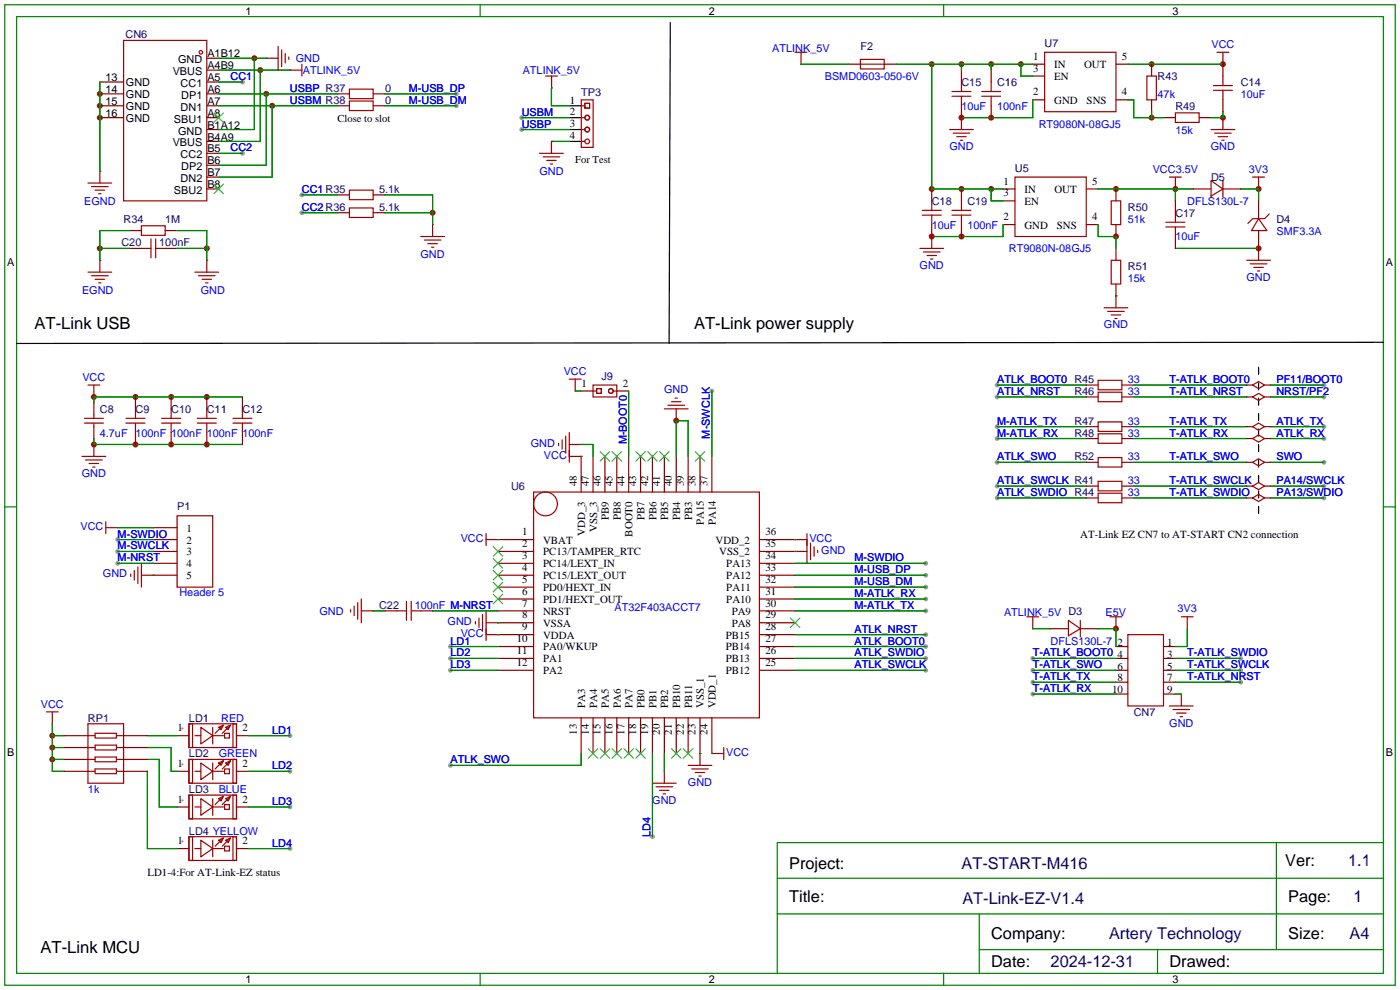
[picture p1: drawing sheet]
<svg xmlns="http://www.w3.org/2000/svg" width="299mm" height="212mm" viewBox="0 0 299 212" stroke-linecap="round" stroke-linejoin="round" font-family="sans-serif">
<g fill="#999">
<circle cx="62" cy="157.2" r=".51"/>
<circle cx="62" cy="164.8" r=".51"/>
<circle cx="62" cy="172.5" r=".51"/>
<circle cx="197.9" cy="125.5" r=".51"/>
<circle cx="197.9" cy="122.9" r=".51"/>
<circle cx="197.9" cy="120.4" r=".51"/>
<circle cx="197.9" cy="135.6" r=".51"/>
<circle cx="197.9" cy="140.7" r=".51"/>
<circle cx="197.9" cy="128" r=".51"/>
<circle cx="197.9" cy="130.6" r=".51"/>
<circle cx="197.9" cy="138.2" r=".51"/>
<circle cx="197.9" cy="143.3" r=".51"/>
<circle cx="62" cy="181.4" r=".51"/>
<circle cx="213.1" cy="103.9" r=".51"/>
<circle cx="213.1" cy="106.4" r=".51"/>
<circle cx="96.3" cy="143.3" r=".51"/>
<circle cx="96.3" cy="140.7" r=".51"/>
<circle cx="96.3" cy="138.2" r=".51"/>
<circle cx="152.1" cy="83.6" r=".51"/>
<circle cx="25.1" cy="115.3" r=".51"/>
<circle cx="25.1" cy="117.9" r=".51"/>
<circle cx="25.1" cy="120.4" r=".51"/>
<circle cx="265.2" cy="140.7" r=".51"/>
<circle cx="265.2" cy="145.8" r=".51"/>
<circle cx="220.7" cy="140.7" r=".51"/>
<circle cx="265.2" cy="143.3" r=".51"/>
<circle cx="220.7" cy="148.3" r=".51"/>
<circle cx="220.7" cy="145.8" r=".51"/>
<circle cx="220.7" cy="143.3" r=".51"/>
<circle cx="96.3" cy="163.6" r=".51"/>
<circle cx="139.4" cy="178.8" r=".51"/>
<circle cx="213.1" cy="82.3" r=".51"/>
<circle cx="213.1" cy="84.8" r=".51"/>
<circle cx="213.1" cy="91.2" r=".51"/>
<circle cx="213.1" cy="93.7" r=".51"/>
<circle cx="213.1" cy="98.8" r=".51"/>
<circle cx="111.5" cy="27.7" r=".51"/>
<circle cx="111.5" cy="25.1" r=".51"/>
<circle cx="97.5" cy="20.1" r=".51"/>
<circle cx="97.5" cy="22.6" r=".51"/>
<circle cx="51.8" cy="17.5" r=".51"/>
<circle cx="51.8" cy="32.8" r=".51"/>
<circle cx="64.5" cy="45.5" r=".51"/>
<circle cx="64.5" cy="41.7" r=".51"/>
<circle cx="283" cy="82.3" r=".51"/>
<circle cx="283" cy="91.2" r=".51"/>
<circle cx="283" cy="93.7" r=".51"/>
<circle cx="283" cy="106.4" r=".51"/>
<circle cx="283" cy="103.9" r=".51"/>
<circle cx="283" cy="84.8" r=".51"/>
<circle cx="283" cy="98.8" r=".51"/>
</g>
<g fill="none" stroke="#a10000" stroke-width=".25">
<path d="M119.4 94.7v.5M120.1 94v2M120.9 93.2v3.6M121.7 97.5h2.5M121.7 92.5v6.3M121.7 95h2.5M169.9 115.3h2.6M169.9 117.9h2.6M172.5 114v6.4M173.2 116.1v3.5M174 116.8v2.1M174.8 117.6v.5"/>
<path d="M27.9 122.7v.5M28.7 121.9v2.1M29.5 121.2v3.5M30.2 122.9h2.6M30.2 120.4v5.1M74.9 130.3v.5M75.7 129.5v2.1M76.5 128.8v3.5M77.2 130.6h2.6M77.2 128v5.1M101.6 132.8v.6M102.4 132.1v2"/>
<path d="M103.1 131.3v3.6M103.9 135.6h2.5M103.9 130.6v6.3M103.9 133.1h2.5M9.9 152.1h2.5M11.2 152.1v2.6M40.4 154.7h10.1v5.1h-10.1zM40.4 154.7h.7v5.1h-.7zM41.7 157.2h1.2M42.9 155.4l2.6 1.8-2.6 1.8zM45.5 155.4v3.6M45.5 157.2h2.3"/>
<path d="M46.7 155.4l1.1-.5-.6 1.1zM47.5 155.2l-1.5 1.5M48 156.7h1v1h-1zM48.3 155.4l1-.5-.5 1.1zM49 155.2l-1.5 1.5M49.8 154.7h.7v5.1h-.7zM154.7 159.8v2.5M40.4 162.3h10.1v5.1h-10.1zM40.4 162.3h.7v5.1h-.7zM41.7 164.8h1.2M42.9 163.1l2.6 1.7-2.6 1.8zM45.5 163.1v3.5"/>
<path d="M45.5 164.8h2.3M46.7 163.1l1.1-.5-.6 1zM47.5 162.8l-1.5 1.5M48 164.3h1v1.1h-1zM48.3 163.1l1-.5-.5 1zM49 162.8l-1.5 1.5M49.8 162.3h.7v5.1h-.7zM147.1 163.6h5M147.8 164.3h3.6M148.6 165.1h2M149.4 165.9h.5M149.6 161v2.6"/>
<path d="M152.1 161h2.6"/>
</g>
<g fill="none" stroke="#870000" stroke-width=".25">
<path d="M124.2 95h.1M124.2 97.5h.1M169.9 115.3h.1M169.9 117.9h.1M32.8 122.9h.1M79.8 130.6h.1M106.4 133.1h.1M106.4 135.6h.1M11.2 154.7h.1M37.8 157.2h2.6M50.5 157.2h2.6M37.8 164.8h2.6"/>
<path d="M50.5 164.8h2.6M149.6 161h.1M152.1 161h.1"/>
</g>
<g fill="#c00">
<circle cx="11.2" cy="162.3" r=".63"/>
<circle cx="11.2" cy="159.8" r=".63"/>
<circle cx="11.2" cy="157.2" r=".63"/>
<circle cx="211.8" cy="25.1" r=".63"/>
<circle cx="205.5" cy="25.1" r=".63"/>
<circle cx="261.4" cy="25.1" r=".63"/>
<circle cx="246.1" cy="13.7" r=".63"/>
<circle cx="261.4" cy="13.7" r=".63"/>
<circle cx="205.5" cy="50.5" r=".63"/>
<circle cx="199.1" cy="50.5" r=".63"/>
<circle cx="269" cy="53.1" r=".63"/>
<circle cx="251.2" cy="40.4" r=".63"/>
<circle cx="238.5" cy="40.4" r=".63"/>
<circle cx="144.5" cy="89.9" r=".63"/>
<circle cx="269" cy="40.4" r=".63"/>
<circle cx="29" cy="84.8" r=".63"/>
<circle cx="20.1" cy="84.8" r=".63"/>
<circle cx="36.6" cy="84.8" r=".63"/>
<circle cx="44.2" cy="84.8" r=".63"/>
<circle cx="20.1" cy="95" r=".63"/>
<circle cx="29" cy="95" r=".63"/>
<circle cx="36.6" cy="95" r=".63"/>
<circle cx="44.2" cy="95" r=".63"/>
<circle cx="56.9" cy="20.1" r=".63"/>
<circle cx="58.2" cy="22.6" r=".63"/>
<circle cx="55.6" cy="15" r=".63"/>
<circle cx="21.3" cy="20.1" r=".63"/>
<circle cx="21.3" cy="22.6" r=".63"/>
<circle cx="21.3" cy="25.1" r=".63"/>
<circle cx="54.4" cy="12.4" r=".63"/>
<circle cx="92.5" cy="45.5" r=".63"/>
<circle cx="21.3" cy="53.1" r=".63"/>
<circle cx="44.2" cy="53.1" r=".63"/>
<circle cx="211.8" cy="40.4" r=".63"/>
<circle cx="205.5" cy="40.4" r=".63"/>
<circle cx="218.2" cy="13.7" r=".63"/>
<circle cx="205.5" cy="13.7" r=".63"/>
<circle cx="199.1" cy="40.4" r=".63"/>
<circle cx="199.1" cy="13.7" r=".63"/>
<circle cx="211.8" cy="13.7" r=".63"/>
<circle cx="246.1" cy="25.1" r=".63"/>
<circle cx="238.5" cy="50.5" r=".63"/>
<circle cx="238.5" cy="134.4" r=".63"/>
</g>
<g fill="none" stroke="#a10000" stroke-width=".25">
<path d="M26.4 8.6h17.8v34.3h-17.8zM56.9 12.4h2.5M59.4 9.9v5.1M60.2 10.7v3.5M61 11.4v2.1M61.7 12.2v.5M62 15h2.5M64.5 13.7v2.6M74.7 19.1h5.1v2h-5.1zM116.6 16.3h2.6M117.9 16.3v2.5M169.9 11.2h2.6"/>
<path d="M171.2 11.2v2.5M183.9 12.7h5.1v2h-5.1zM183.9 13.7h5.1M203.5 19.6h4M205.5 17.5v2.1M209.8 19.6h4.1M211.8 17.5v2.1M223.3 11.2h15.2v12.7h-15.2zM245.1 16.3h2v5h-2zM259.3 19.3h4.1M259.3 18.3h4.1M260.1 11.2h2.5"/>
<path d="M261.4 11.2v2.5M261.4 16.3v2M261.4 19.3v2M18.8 39.1h5.1M19.6 39.9h3.5M21.3 36.6v2.5M74.7 21.6h5.1v2h-5.1zM115.3 32.8h5.1M116.1 33.5h3.5M116.8 34.3h2.1M117.6 35.1h.5M117.9 30.2v2.6"/>
<path d="M124.2 21.3h2.6v10.2h-2.6zM124.2 27.7h.8M124.2 22.6h.8M124.2 25.1h.8M124.2 30.2h.8M125 22.1h1v1h-1zM202.9 27.7h5.1M203.5 20.6h4M203.7 28.4h3.6M204.5 29.2h2M205.2 30h.5M205.5 20.6v2"/>
<path d="M205.5 25.1v2.6M209.8 20.6h4.1M211.8 20.6v2M216.9 37.8h15.3v12.7h-15.3zM249.9 37.8h2.6M251.2 24.1h5.1v2.1h-5.1zM251.2 37.8v2.6M258.8 38.6l2.6 1.8-2.6 1.5zM258.8 27.7h5.1M259.6 28.4h3.5M260.3 29.2h2.1M261.1 30h.5"/>
<path d="M261.4 25.1v2.6M261.4 38.6v3.6M267.7 37.8h2.6M269 37.8v2.6M18.8 58.2h5.1M19.6 58.9h3.5M20.3 40.6h2.1M20.3 59.7h2.1M21.1 41.4h.5M21.3 55.6v2.6M30.2 48.3h5.1v2h-5.1zM30.2 53.1h2.1"/>
<path d="M32.3 51.1v4M33.3 53.1h2M33.3 51.1v4M41.7 58.2h5M42.4 58.9h3.6M43.2 59.7h2M44.2 55.6v2.6M74.7 40.6h5.1v2.1h-5.1zM74.7 44.4h5.1v2.1h-5.1zM89.9 50.5h5.1M90.7 51.3h3.5M91.4 52.1h2.1"/>
<path d="M92.2 52.8h.5M92.5 48v2.5M196.6 53.1h5.1M197.1 46h4.1M197.1 45h4.1M197.4 53.8h3.5M198.1 54.6h2.1M198.9 55.4h.5M199.1 42.9v2.1M199.1 46v2M199.1 50.5v2.6M203.5 46h4"/>
<path d="M203.5 45h4M205.5 42.9v2.1M205.5 46v2M237.5 55.6h2v5.1h-2zM237.5 42.9h2v5.1h-2zM249.2 48.5h4M249.2 47.5h4M251.2 45.5v2M251.2 48.5v2M266.4 55.6h5.1M267.2 56.4h3.6M268 57.2h2"/>
<path d="M268.7 57.9h.5M269 46.7l1.8 2.6h-3.3zM269 53.1v2.5M271.3 45.7l-1 1h-2.6l-1 1.1M21.1 60.5h.5M43.9 60.5h.5M236 65.8h5M236.7 66.5h3.6M237.5 67.3h2M238.3 68.1h.5M238.5 63.2v2.6M17.5 97.5h5.1"/>
<path d="M18 90.4h4.1M18 89.4h4.1M18.3 98.3h3.5M18.8 82.3h2.5M19 99.1h2.1M19.8 99.8h.5M20.1 82.3v2.5M20.1 88.6v.8M20.1 90.4v.8M20.1 95v2.5M26.9 90.4h4.1M26.9 89.4h4.1"/>
<path d="M29 87.4v2M29 90.4v2.1M34.5 90.4h4.1M34.5 89.4h4.1M36.6 87.4v2M36.6 90.4v2.1M42.2 90.4h4M42.2 89.4h4M44.2 87.4v2M44.2 90.4v2.1M49.8 90.4h4M49.8 89.4h4"/>
<path d="M51.8 87.4v2M51.8 90.4v2.1M121.7 81h2.5M122.9 81v2.6M126.7 82.3h5.1v2.5h-5.1zM126.7 83.6h.8M127.5 83.1h1v1h-1zM131.1 83.6h.7M142 87.4h5.1M142.7 86.6h3.6M143.5 85.9h2M144.3 85.1h.5"/>
<path d="M144.5 87.4v2.5M234.7 81.3h5.1v2h-5.1zM234.7 83.8h5.1v2.1h-5.1zM234.7 90.2h5.1v2h-5.1zM234.7 92.7h5.1v2h-5.1zM234.7 97.8h5.1v2h-5.1zM267.7 82.3l1.3-.8 1.3 .8-1.3 .8zM267.7 91.2l1.3-.8 1.3 .8-1.3 .7zM267.7 93.7l1.3-.7 1.3 .7-1.3 .8zM267.7 84.8l1.3-.7 1.3 .7-1.3 .8zM267.7 98.8l1.3-.8 1.3 .8-1.3 .8zM22.6 112.8h2.5"/>
<path d="M22.6 111.5v2.5M37.8 110.2h7.7v15.3h-7.7zM103.9 115.3h2.5M103.9 114v2.6M114 105.2h48.3v48.2h-48.3zM234.7 102.9h5.1v2h-5.1zM234.7 105.4h5.1v2h-5.1zM267.7 106.4l1.3-.7 1.3 .7-1.3 .8zM267.7 103.9l1.3-.8 1.3 .8-1.3 .7zM84.8 130.6h2.1M86.9 128.5v4.1M87.9 130.6h2"/>
<path d="M87.9 128.5v4.1M219.5 131.8h2.5M220.7 131.8v2.6M228.3 132.6l2.6 1.8-2.6 1.5zM230.9 132.6v3.5M237.2 131.8h2.6M238.5 131.8v2.6M241 135.6h7.7v15.3h-7.7zM252.5 131.8h2.5M253.7 131.8v2.6M18.8 154.7h7.6v12.7h-7.6zM18.8 157.2h1.5"/>
<path d="M18.8 159.8h1.5M20.3 156.7h4.6v1h-4.6zM20.3 159.3h4.6v1h-4.6zM24.9 157.2h1.5M24.9 159.8h1.5M249.9 150.9h5.1M250.7 151.6h3.6M251.5 152.4h2M252.2 153.2h.5M252.5 148.3v2.6M18.8 164.8h1.5M18.8 162.3h1.5"/>
<path d="M20.3 161.8h4.6v1h-4.6zM20.3 164.3h4.6v1.1h-4.6zM24.9 164.8h1.5M24.9 162.3h1.5M40.4 178.8h10.1v5.1h-10.1zM40.4 178.8h.7v5.1h-.7zM40.4 169.9h10.1v5.1h-10.1zM40.4 169.9h.7v5.1h-.7zM41.7 172.5h1.2M42.9 179.6l2.6 1.8-2.6 1.7zM42.9 170.7l2.6 1.8-2.6 1.7zM45.5 170.7v3.5"/>
<path d="M45.5 179.6v3.5M45.5 172.5h2.3M46.7 179.6l1.1-.5-.6 1zM46.7 170.7l1.1-.5-.6 1zM47.5 179.3l-1.5 1.5M47.5 170.4l-1.5 1.6M48 172h1v1h-1zM48.3 179.6l1-.5-.5 1zM48.3 170.7l1-.5-.5 1zM49 179.3l-1.5 1.5M49 170.4l-1.5 1.6M49.8 178.8h.7v5.1h-.7z"/>
<path d="M49.8 169.9h.7v5.1h-.7zM139.4 167.4h5.1M140.2 168.1h3.6M141 168.9h2M141.7 169.7h.5M142 164.8v2.6M41.7 181.4h1.2M45.5 181.4h2.3M48 180.8h1v1.1h-1z"/>
<circle cx="42.9" cy="11.2" r=".38"/>
<circle cx="125.5" cy="25.1" r=".51"/>
<circle cx="125.5" cy="30.2" r=".51"/>
<circle cx="125.5" cy="27.7" r=".51"/>
<circle cx="130.6" cy="83.6" r=".51"/>
<circle cx="116.6" cy="107.7" r="2.54"/>
</g>
<g fill="none" stroke="#870000" stroke-width=".25">
<path d="M21.3 17.5h5.1M44.2 17.5h2.5M44.2 15h2.5M44.2 12.4h2.5M171.2 13.7h.1M181.4 13.7h2.5M189 13.7h2.5M205.5 15v2.5M211.8 15v2.5M220.7 13.7h2.6M220.7 16.3h2.6M238.5 13.7h2.5"/>
<path d="M246.1 13.7v2.6M261.4 13.7h.1M261.4 13.7v2.6M21.3 25.1h5.1M21.3 20.1h5.1M21.3 22.6h5.1M44.2 25.1h2.5M44.2 20.1h2.5M44.2 22.6h2.5M44.2 37.8h2.5M44.2 35.3h2.5M44.2 32.8h2.5"/>
<path d="M44.2 30.2h2.5M44.2 27.7h2.5M72.1 20.1h2.6M72.1 22.6h2.6M79.8 20.1h2.5M79.8 22.6h2.5M205.5 25.1h.1M205.5 22.6v2.5M211.8 22.6v2.5M220.7 21.3h2.6M238.5 21.3h2.5M246.1 21.3v2.6"/>
<path d="M248.7 25.1h2.5M256.3 25.1h2.5M261.4 25.1h.1M261.4 21.3v2.6M27.7 53.1h2.5M27.7 49.3h2.5M35.3 53.1h2.5M35.3 49.3h2.5M44.2 40.4h2.5M72.1 41.7h2.6M72.1 45.5h2.6M79.8 41.7h2.5"/>
<path d="M79.8 45.5h2.5M199.1 50.5h.1M199.1 40.4v2.5M199.1 48v2.5M205.5 40.4v2.5M205.5 48v2.5M214.4 40.4h2.5M214.4 48h2.5M214.4 42.9h2.5M232.2 40.4h2.5M232.2 48h2.5M238.5 40.4v2.5"/>
<path d="M238.5 48v2.5M238.5 53.1v2.5M251.2 40.4h.1M251.2 42.9v2.6M251.2 50.5v2.6M255 40.4h3.8M261.4 40.4h3.8M269 53.1h.1M269 40.4h.1M269 42.9v3.8M269 49.3v3.8M238.5 63.2h.1"/>
<path d="M238.5 60.7v2.5M20.1 95h.1M20.1 84.8h.1M20.1 86.1v2.5M20.1 91.2v2.5M29 84.8v2.6M29 92.5v2.5M36.6 84.8v2.6M36.6 92.5v2.5M44.2 84.8v2.6M44.2 92.5v2.5M51.8 84.8v2.6"/>
<path d="M51.8 92.5v2.5M122.9 83.6h.1M124.2 97.5v7.7M124.2 83.6h2.5M126.7 97.5v7.7M129.3 97.5v7.7M131.8 97.5v7.7M131.8 83.6h2.6M134.4 97.5v7.7M136.9 97.5v7.7M139.4 97.5v7.7M142 97.5v7.7"/>
<path d="M144.5 89.9h.1M144.5 97.5v7.7M147.1 97.5v7.7M149.6 97.5v7.7M152.1 97.5v7.7M232.2 84.8h2.5M232.2 82.3h2.5M232.2 91.2h2.5M232.2 93.7h2.5M232.2 98.8h2.5M239.8 84.8h2.5M239.8 82.3h2.5"/>
<path d="M239.8 91.2h2.5M239.8 93.7h2.5M239.8 98.8h2.5M266.4 84.8h1.3M266.4 82.3h1.3M266.4 91.2h1.3M266.4 93.7h1.3M266.4 98.8h1.3M270.3 84.8h1.2M270.3 82.3h1.2M270.3 91.2h1.2M270.3 93.7h1.2"/>
<path d="M270.3 98.8h1.2M25.1 112.8h.1M32.8 115.3h5M32.8 117.9h5M32.8 112.8h5M106.4 115.3h.1M106.4 115.3h7.6M106.4 117.9h7.6M162.3 115.3h7.6M162.3 117.9h7.6M232.2 103.9h2.5M232.2 106.4h2.5"/>
<path d="M239.8 103.9h2.5M239.8 106.4h2.5M266.4 103.9h1.3M266.4 106.4h1.3M270.3 103.9h1.2M270.3 106.4h1.2M32.8 120.4h5M32.8 122.9h5M82.3 130.6h2.5M89.9 130.6h2.6M106.4 120.4h7.6M106.4 122.9h7.6"/>
<path d="M106.4 125.5h7.6M106.4 128h7.6M106.4 130.6h7.6M106.4 133.1h7.6M106.4 135.6h7.6M106.4 138.2h7.6M162.3 120.4h7.6M162.3 122.9h7.6M162.3 125.5h7.6M162.3 128h7.6M162.3 130.6h7.6M162.3 133.1h7.6"/>
<path d="M162.3 135.6h7.6M162.3 138.2h7.6M220.7 134.4h.1M224.5 134.4h3.8M230.9 134.4h3.8M238.5 134.4h.1M238.5 138.2h2.5M248.7 138.2h2.5M253.7 134.4h.1M13.7 157.2h5.1M13.7 159.8h5.1M26.4 157.2h5.1"/>
<path d="M26.4 159.8h5.1M106.4 140.7h7.6M106.4 143.3h7.6M124.2 153.4v7.6M126.7 153.4v7.6M129.3 153.4v7.6M131.8 153.4v7.6M134.4 153.4v7.6M136.9 153.4v7.6M139.4 153.4v7.6M142 153.4v7.6M144.5 153.4v7.6"/>
<path d="M147.1 153.4v7.6M149.6 153.4v7.6M152.1 153.4v7.6M162.3 140.7h7.6M162.3 143.3h7.6M238.5 140.7h2.5M238.5 143.3h2.5M238.5 145.8h2.5M238.5 148.3h2.5M248.7 140.7h2.5M248.7 143.3h2.5M248.7 145.8h2.5"/>
<path d="M248.7 148.3h2.5M252.5 148.3h.1M13.7 164.8h5.1M13.7 162.3h5.1M26.4 164.8h5.1M26.4 162.3h5.1M37.8 172.5h2.6M50.5 172.5h2.6M142 164.8h.1M37.8 181.4h2.6M50.5 181.4h2.6"/>
</g>
<g fill="none" stroke="#3c3" stroke-width=".25">
<path d="M45.7 39.4l2.1 2M45.7 24.1l2.1 2.1M47.8 39.4l-2.1 2M47.8 24.1l-2.1 2.1M128.3 96.5l2 2.1M130.3 96.5l-2 2.1M130.8 96.5l2 2.1M132.8 96.5l-2 2.1M135.9 96.5l2 2.1M137.9 96.5l-2 2.1M138.4 96.5l2.1 2.1M140.5 96.5l-2.1 2.1"/>
<path d="M141 96.5l2 2.1M143 96.5l-2 2.1M148.6 96.5l2 2.1M150.6 96.5l-2 2.1M105.4 116.8l2 2.1M105.4 119.4l2 2M107.4 116.8l-2 2.1M107.4 119.4l-2 2M105.4 121.9l2 2.1M105.4 124.5l2 2M105.4 127l2 2M107.4 121.9l-2 2.1"/>
<path d="M107.4 124.5l-2 2M107.4 127l-2 2M168.9 132.1l2 2M170.9 132.1l-2 2M125.7 160l2.1 2.1M127.8 160l-2.1 2.1M128.3 160l2 2.1M130.3 160l-2 2.1M130.8 160l2 2.1M132.8 160l-2 2.1M133.3 160l2.1 2.1M135.4 160l-2.1 2.1"/>
<path d="M135.9 160l2 2.1M137.9 160l-2 2.1M143.5 160l2 2.1M145.5 160l-2 2.1M146 160l2.1 2.1M148.1 160l-2.1 2.1"/>
</g>
<g fill="none" stroke="#008700" stroke-width=".25">
<path d="M21.3 17.5v19.1M46.7 15h15.3M46.7 12.4h10.2M46.7 17.5h5.1M54.4 12.4v15.3h-7.7M55.6 15v15.2h-8.9M117.9 18.8v3.8h3.8M171.2 13.7h10.2M191.5 13.7h29.2M199.1 13.7v26.7h15.3M205.5 13.7v1.3M211.8 13.7v1.3"/>
<path d="M218.2 13.7v2.6h2.5M241 13.7h20.4M46.7 22.6h25.4M46.7 20.1h25.4M46.7 32.8h5.1M56.9 20.1v15.2h-10.2M58.2 22.6v15.2h-11.5M82.3 22.6h15.2M82.3 20.1h15.2M111.5 25.1h10.2M111.5 27.7h10.2M117.9 30.2h3.8"/>
<path d="M220.7 21.3v3.8h-15.2M241 21.3h1.3v3.8h6.4M246.1 23.9v1.2M261.4 23.9v1.2h-2.6M21.3 53.1h6.4M27.7 49.3h-6.4v6.3M37.8 53.1h6.4M37.8 49.3h6.4v6.3M64.5 45.5h7.6M64.5 41.7h7.6M82.3 45.5h10.2M82.3 41.7h10.2v6.3"/>
<path d="M211.8 40.4v2.5h2.6M214.4 48v2.5h-15.3M234.7 48v2.5h3.8v2.6M234.7 40.4h20.3M251.2 53.1h17.8M251.2 40.4v2.5M265.2 40.4h3.8v2.5M238.5 63.2h.1M20.1 93.7v1.3h31.7M51.8 84.8h-31.7v1.3M122.9 83.6h1.3M124.2 97.5h.1"/>
<path d="M124.2 95h2.5v2.5M134.4 83.6v13.9M144.5 97.5v-7.6h2.6v7.6M152.1 83.6v13.9M213.1 82.3h19.1M213.1 84.8h19.1M213.1 91.2h19.1M213.1 93.7h19.1M213.1 98.8h19.1M242.3 82.3h24.1M242.3 84.8h24.1M242.3 91.2h24.1"/>
<path d="M242.3 93.7h24.1M242.3 98.8h24.1M271.5 82.3h11.5M271.5 84.8h11.5M271.5 91.2h11.5M271.5 93.7h11.5M271.5 98.8h11.5M25.1 112.8h7.7M25.1 115.3h7.7M25.1 117.9h7.7M106.4 115.3h.1M169.9 115.3h.1"/>
<path d="M169.9 117.9h.1M213.1 103.9h19.1M213.1 106.4h19.1M242.3 103.9h24.1M242.3 106.4h24.1M271.5 103.9h11.5M271.5 106.4h11.5M25.1 120.4h7.7M32.8 122.9h.1M79.8 130.6h2.5M92.5 130.6h13.9M96.3 138.2h10.1"/>
<path d="M106.4 135.6h.1M106.4 133.1h.1M169.9 125.5h28M169.9 122.9h28M169.9 120.4h28M169.9 135.6h28M169.9 128h28M169.9 130.6h28M169.9 138.2h28M220.7 134.4h3.8M234.7 134.4h3.8v3.8M253.7 134.4v3.8h-2.5"/>
<path d="M11.2 154.7v10.1h2.5M11.2 159.8h2.5M11.2 157.2h2.5M31.5 159.8h5.1v5h1.2M31.5 157.2h6.3M53.1 157.2h8.9M96.3 140.7h10.1M96.3 143.3h10.1M169.9 140.7h28M169.9 143.3h28M220.7 140.7h17.8M220.7 143.3h17.8"/>
<path d="M220.7 145.8h17.8M220.7 148.3h17.8M251.2 140.7h14M251.2 143.3h14M251.2 145.8h14M251.2 148.3h1.3M11.2 162.3h2.5M31.5 162.3h2.5v10.2h3.8M31.5 164.8v16.6h6.3M53.1 164.8h8.9M53.1 172.5h8.9M124.2 161v2.6h-27.9"/>
<path d="M139.4 161v17.8M142 161v3.8M149.6 161h.1M152.1 161h.1M53.1 181.4h8.9"/>
</g>
<g fill="none" stroke="#008000" stroke-width=".25">
<path d="M1 1h297.2v209.6h-297.2zM3.6 3.6h292.1v204.4h-292.1zM102.6 1v2.6M201.7 1v2.6M1 108.3h2.6M295.7 108.3h2.5M209.3 195.3v12.7M272.8 180.1v22.8M295.7 195.3h-129.6v12.7M295.7 187.7h-129.6v7.6M295.7 180.1h-129.6v7.6M102.6 208v2.6"/>
<path d="M201.7 208v2.6M209.3 202.9h86.4M247.4 202.9v5.1"/>
</g>
<path d="M143.3 4.8l-.3 68.6M121.7 22.6h2.5M121.7 25.1h2.5M121.7 27.7h2.5M121.7 30.2h2.5M295.7 73.2l-292.1 .2" fill="none" stroke="#000" stroke-width=".25"/>
<path d="M56.9 12.4h.1M62 15h.1M117.9 18.8h.1M21.3 36.6h.1M117.9 30.2h.1M21.3 55.6h.1M44.2 55.6h.1M92.5 48h.1" fill="none" stroke="#00f" stroke-width=".25"/>
<path d="M269 78.5v31.7" fill="none" stroke="#000" stroke-width=".25" stroke-dasharray="1.5 1.8"/>
<g font-size="3.6">
<text x="7.4" y="70.2">AT-Link USB</text>
<text x="148.3" y="70.2">AT-Link power supply</text>
<text x="8.6" y="203.6">AT-Link MCU</text>
</g>
<g font-size="3.5">
<text x="168.7" y="185.8">Project:</text>
<text x="274.7" y="185.2">Ver:</text>
<text x="168.7" y="192.8">Title:</text>
<text x="275.3" y="192.8">Page:</text>
<text x="211.8" y="200.8">Company:</text>
<text x="275.3" y="200.7">Size:</text>
<text x="211.8" y="206.8">Date:</text>
<text x="249.9" y="206.8">Drawed:</text>
</g>
<g font-size="3.5" fill="#000080">
<text x="205.5" y="185.8">AT-START-M416</text>
<text x="288.1" y="185.2">1.1</text>
<text x="205.7" y="193.3">AT-Link-EZ-V1.4</text>
<text x="289.3" y="192.8">1</text>
<text x="237" y="200.7">Artery Technology</text>
<text x="288.4" y="200.7">A4</text>
<text x="224.5" y="206.8">2024-12-31</text>
</g>
<g font-size="2.3">
<text x="52.4" y="3.1">1</text>
<text x="151.5" y="3.1">2</text>
<text x="250.6" y="3.1">3</text>
<text x="22.6" y="17.3">13</text>
<text x="36.9" y="16.1">VBUS</text>
<text x="38.1" y="13.5">GND</text>
<text x="44.3" y="17.3">A5</text>
<text x="44.3" y="14.8">A4B9</text>
<text x="44.3" y="12.3">A1B12</text>
<text x="220.8" y="12.8">1</text>
<text x="220.8" y="15.3">3</text>
<text x="225.3" y="14.6">IN</text>
<text x="225.3" y="17.1">EN</text>
<text x="231.7" y="14.6">OUT</text>
<text x="239.8" y="12.8">5</text>
<text x="22.6" y="22.4">15</text>
<text x="22.6" y="19.9">14</text>
<text x="26.9" y="23.4">GND</text>
<text x="26.9" y="20.9">GND</text>
<text x="26.9" y="18.4">GND</text>
<text x="38.6" y="23.7">DN1</text>
<text x="38.6" y="18.6">CC1</text>
<text x="38.7" y="21.1">DP1</text>
<text x="44.3" y="22.4">A7</text>
<text x="44.3" y="19.9">A6</text>
<text x="121.8" y="22.1">1</text>
<text x="220.8" y="20.4">2</text>
<text x="225.3" y="22.2">GND</text>
<text x="232.2" y="22.2">SNS</text>
<text x="239.8" y="20.4">4</text>
<text x="22.6" y="25">16</text>
<text x="26.9" y="26">GND</text>
<text x="37.2" y="26.2">SBU1</text>
<text x="38.1" y="28.8">GND</text>
<text x="44.3" y="27.5">B1A12</text>
<text x="44.3" y="25">A8</text>
<text x="72.1" y="26">Close to slot</text>
<text x="121.8" y="24.7">2</text>
<text x="121.8" y="27.2">3</text>
<text x="121.8" y="29.7">4</text>
<text x="36.9" y="31.3">VBUS</text>
<text x="38.6" y="33.8">CC2</text>
<text x="44.3" y="35.1">B6</text>
<text x="44.3" y="32.6">B5</text>
<text x="44.3" y="30">B4A9</text>
<text x="122.9" y="34.9">For Test</text>
<text x="37.2" y="41.5">SBU2</text>
<text x="38.6" y="38.9">DN2</text>
<text x="38.7" y="36.4">DP2</text>
<text x="44.3" y="40.2">B8</text>
<text x="44.3" y="37.7">B7</text>
<text x="214.5" y="39.5">1</text>
<text x="214.5" y="42">3</text>
<text x="218.9" y="41.2">IN</text>
<text x="225.4" y="41.2">OUT</text>
<text x="233.4" y="39.5">5</text>
<text x="214.5" y="47.1">2</text>
<text x="218.9" y="43.8">EN</text>
<text x="233.4" y="47.1">4</text>
<text x="218.9" y="48.9">GND</text>
<text x="225.9" y="48.9">SNS</text>
<text x="1.5" y="56.8">A</text>
<text x="296.1" y="56.8">A</text>
<text x="124.3" y="82.6">1</text>
<text x="133.1" y="82.6">2</text>
<text x="123.3" y="103.9" transform="rotate(-90 123.3 103.9)">48</text>
<text x="125.8" y="103.9" transform="rotate(-90 125.8 103.9)">47</text>
<text x="128.4" y="103.9" transform="rotate(-90 128.4 103.9)">46</text>
<text x="130.9" y="103.9" transform="rotate(-90 130.9 103.9)">45</text>
<text x="133.4" y="103.9" transform="rotate(-90 133.4 103.9)">44</text>
<text x="136" y="103.9" transform="rotate(-90 136 103.9)">43</text>
<text x="138.5" y="103.9" transform="rotate(-90 138.5 103.9)">42</text>
<text x="141.1" y="103.9" transform="rotate(-90 141.1 103.9)">41</text>
<text x="143.6" y="103.9" transform="rotate(-90 143.6 103.9)">40</text>
<text x="146.1" y="103.9" transform="rotate(-90 146.1 103.9)">39</text>
<text x="148.7" y="103.9" transform="rotate(-90 148.7 103.9)">38</text>
<text x="151.2" y="103.9" transform="rotate(-90 151.2 103.9)">37</text>
<text x="39.9" y="113.6">1</text>
<text x="127.6" y="113.8" transform="rotate(-90 127.6 113.8)">VSS_3</text>
<text x="130.1" y="111.2" transform="rotate(-90 130.1 111.2)">PB9</text>
<text x="132.7" y="111.2" transform="rotate(-90 132.7 111.2)">PB8</text>
<text x="137.8" y="111.2" transform="rotate(-90 137.8 111.2)">PB7</text>
<text x="140.3" y="111.2" transform="rotate(-90 140.3 111.2)">PB6</text>
<text x="142.8" y="111.2" transform="rotate(-90 142.8 111.2)">PB5</text>
<text x="145.4" y="111.2" transform="rotate(-90 145.4 111.2)">PB4</text>
<text x="147.9" y="111.2" transform="rotate(-90 147.9 111.2)">PB3</text>
<text x="150.5" y="112.2" transform="rotate(-90 150.5 112.2)">PA15</text>
<text x="153" y="112.2" transform="rotate(-90 153 112.2)">PA14</text>
<text x="39.9" y="116.2">2</text>
<text x="39.9" y="118.7">3</text>
<text x="111.6" y="114.4">1</text>
<text x="111.6" y="116.9">2</text>
<text x="111.6" y="119.5">3</text>
<text x="116.1" y="116.2">VBAT</text>
<text x="116.1" y="118.7">PC13/TAMPER_RTC</text>
<text x="125.1" y="114.5" transform="rotate(-90 125.1 114.5)">VDD_3</text>
<text x="135.2" y="114.7" transform="rotate(-90 135.2 114.7)">BOOT0</text>
<text x="152.9" y="116.2">VDD_2</text>
<text x="153.7" y="118.7">VSS_2</text>
<text x="163.6" y="119.5">34</text>
<text x="163.6" y="114.4">36</text>
<text x="163.6" y="116.9">35</text>
<text x="230.9" y="114.9">AT-Link EZ CN7 to AT-START CN2 connection</text>
<text x="39.9" y="121.2">4</text>
<text x="39.9" y="123.8">5</text>
<text x="111.6" y="122">4</text>
<text x="111.6" y="124.5">5</text>
<text x="116.1" y="121.2">PC14/LEXT_IN</text>
<text x="116.1" y="123.8">PC15/LEXT_OUT</text>
<text x="155.2" y="121.2">PA13</text>
<text x="155.2" y="123.8">PA12</text>
<text x="163.6" y="122">33</text>
<text x="163.6" y="124.5">32</text>
<text x="111.6" y="127.1">6</text>
<text x="111.6" y="129.6">7</text>
<text x="116.1" y="126.3">PD0/HEXT_IN</text>
<text x="116.1" y="128.9">PD1/HEXT_OUT</text>
<text x="116.1" y="131.4">NRST</text>
<text x="155.2" y="126.3">PA11</text>
<text x="155.2" y="128.9">PA10</text>
<text x="156.4" y="131.4">PA9</text>
<text x="163.6" y="129.6">30</text>
<text x="163.6" y="127.1">31</text>
<text x="110.4" y="137.2">10</text>
<text x="111.6" y="132.2">8</text>
<text x="111.6" y="134.7">9</text>
<text x="116.1" y="133.9">VSSA</text>
<text x="116.1" y="136.5">VDDA</text>
<text x="155.1" y="136.5">PB15</text>
<text x="156.4" y="133.9">PA8</text>
<text x="163.6" y="134.7">28</text>
<text x="163.6" y="137.2">27</text>
<text x="163.6" y="132.2">29</text>
<text x="110.4" y="139.8">11</text>
<text x="110.4" y="142.3">12</text>
<text x="116.1" y="139">PA0/WKUP</text>
<text x="116.1" y="141.6">PA1</text>
<text x="155.1" y="139">PB14</text>
<text x="155.1" y="141.6">PB13</text>
<text x="163.6" y="139.8">26</text>
<text x="163.6" y="142.3">25</text>
<text x="238.9" y="138">2</text>
<text x="238.9" y="140.5">4</text>
<text x="238.9" y="143.1">6</text>
<text x="249.4" y="138">1</text>
<text x="249.4" y="140.5">3</text>
<text x="249.4" y="143.1">5</text>
<text x="116.1" y="144.1">PA2</text>
<text x="155.1" y="144.1">PB12</text>
<text x="237.7" y="148.2">10</text>
<text x="238.9" y="145.6">8</text>
<text x="249.4" y="145.6">7</text>
<text x="249.4" y="148.2">9</text>
<text x="125.1" y="151.4" transform="rotate(-90 125.1 151.4)">PA3</text>
<text x="127.6" y="151.4" transform="rotate(-90 127.6 151.4)">PA4</text>
<text x="130.1" y="151.4" transform="rotate(-90 130.1 151.4)">PA5</text>
<text x="132.7" y="151.4" transform="rotate(-90 132.7 151.4)">PA6</text>
<text x="135.2" y="151.4" transform="rotate(-90 135.2 151.4)">PA7</text>
<text x="137.8" y="151.4" transform="rotate(-90 137.8 151.4)">PB0</text>
<text x="140.3" y="151.4" transform="rotate(-90 140.3 151.4)">PB1</text>
<text x="142.8" y="151.4" transform="rotate(-90 142.8 151.4)">PB2</text>
<text x="145.4" y="151.4" transform="rotate(-90 145.4 151.4)">PB10</text>
<text x="147.9" y="151.4" transform="rotate(-90 147.9 151.4)">PB11</text>
<text x="150.5" y="151.4" transform="rotate(-90 150.5 151.4)">VSS_1</text>
<text x="153" y="151.4" transform="rotate(-90 153 151.4)">VDD_1</text>
<text x="1.5" y="161.6">B</text>
<text x="38" y="156.3">1</text>
<text x="51.8" y="156.3">2</text>
<text x="123.3" y="157" transform="rotate(-90 123.3 157)">13</text>
<text x="125.8" y="157" transform="rotate(-90 125.8 157)">14</text>
<text x="128.4" y="157" transform="rotate(-90 128.4 157)">15</text>
<text x="130.9" y="157" transform="rotate(-90 130.9 157)">16</text>
<text x="133.4" y="157" transform="rotate(-90 133.4 157)">17</text>
<text x="136" y="157" transform="rotate(-90 136 157)">18</text>
<text x="138.5" y="157" transform="rotate(-90 138.5 157)">19</text>
<text x="141.1" y="157" transform="rotate(-90 141.1 157)">20</text>
<text x="143.6" y="157" transform="rotate(-90 143.6 157)">21</text>
<text x="146.1" y="157" transform="rotate(-90 146.1 157)">22</text>
<text x="148.7" y="157" transform="rotate(-90 148.7 157)">23</text>
<text x="151.2" y="157" transform="rotate(-90 151.2 157)">24</text>
<text x="296.1" y="161.6">B</text>
<text x="38" y="163.9">1</text>
<text x="51.8" y="163.9">2</text>
<text x="38" y="171.5">1</text>
<text x="51.8" y="171.5">2</text>
<text x="38" y="180.4">1</text>
<text x="51.8" y="180.4">2</text>
<text x="31.5" y="187.3">LD1-4:For AT-Link-EZ status</text>
<text x="52.4" y="210.1">1</text>
<text x="151.5" y="210.1">2</text>
<text x="250.6" y="210.1">3</text>
</g>
<g font-size="2.3" fill="#000080">
<text x="26.8" y="8.2">CN6</text>
<text x="183.9" y="10.8">F2</text>
<text x="223.3" y="10">U7</text>
<text x="247.4" y="17.1">R43</text>
<text x="82.3" y="19.6">0</text>
<text x="82.3" y="22.2">0</text>
<text x="124.2" y="20.5">TP3</text>
<text x="205.5" y="18.4">C15</text>
<text x="213.1" y="18.4">C16</text>
<text x="251.2" y="23.5">R49</text>
<text x="265.2" y="18.4">C14</text>
<text x="81" y="41.2">5.1k</text>
<text x="216.9" y="36.7">U5</text>
<text x="258.8" y="38.7">D5</text>
<text x="26.4" y="47.6">R34</text>
<text x="35.3" y="47.6">1M</text>
<text x="81" y="45">5.1k</text>
<text x="199.1" y="43.8">C18</text>
<text x="206.8" y="43.8">C19</text>
<text x="241" y="45">R50</text>
<text x="251.2" y="46.3">C17</text>
<text x="272.8" y="47.6">D4</text>
<text x="26" y="52.7">C20</text>
<text x="34" y="52.7">100nF</text>
<text x="241" y="57.7">R51</text>
<text x="128.5" y="81.1">J9</text>
<text x="21.3" y="88.2">C8</text>
<text x="29" y="88.2">C9</text>
<text x="36.6" y="88.2">C10</text>
<text x="44.2" y="88.2">C11</text>
<text x="51.8" y="88.2">C12</text>
<text x="229.6" y="84.4">R46</text>
<text x="229.6" y="90.8">R47</text>
<text x="229.6" y="93.3">R48</text>
<text x="229.6" y="98.4">R52</text>
<text x="109.2" y="104.7">U6</text>
<text x="37.8" y="109.1">P1</text>
<text x="81" y="130.1">C22</text>
<text x="18.8" y="154.3">RP1</text>
<text x="40.4" y="154.3">LD1</text>
<text x="242.3" y="153">CN7</text>
<text x="40.4" y="161.9">LD2</text>
<text x="40.4" y="169.5">LD3</text>
<text x="40.4" y="178.4">LD4 YELLOW</text>
</g>
<g font-size="2.3" fill="#00f">
<text x="165.1" y="11">ATLINK_5V</text>
<text x="258.9" y="10.2">VCC</text>
<text x="49.3" y="17.1">CC1</text>
<text x="63.2" y="13.3">GND</text>
<text x="64.7" y="15.8">ATLINK_5V</text>
<text x="111.7" y="15.8">ATLINK_5V</text>
<text x="176.3" y="17.1">BSMD0603-050-6V</text>
<text x="62" y="19.6">USBP R37</text>
<text x="62" y="22.2">USBM R38</text>
<text x="87.4" y="19.6">M-USB_DP</text>
<text x="87.4" y="22.2">M-USB_DM</text>
<text x="205.5" y="23.5">10uF</text>
<text x="213.1" y="23.5">100nF</text>
<text x="247.4" y="20.9">47k</text>
<text x="265.2" y="20.9">10uF</text>
<text x="111.5" y="27.3">USBP</text>
<text x="111.5" y="24.7">USBM</text>
<text x="222" y="27.3">RT9080N-08GJ5</text>
<text x="251.2" y="28.5">15k</text>
<text x="49.3" y="32.3">CC2</text>
<text x="202.9" y="32.1">GND</text>
<text x="258.8" y="32.1">GND</text>
<text x="64.5" y="41.2">CC1 R35</text>
<text x="115.3" y="37.4">GND</text>
<text x="246.4" y="36.9">VCC3.5V</text>
<text x="266.9" y="36.9">3V3</text>
<text x="18" y="43.8">EGND</text>
<text x="64.5" y="45">CC2 R36</text>
<text x="241" y="47.6">51k</text>
<text x="253.7" y="43.8">DFLS130L-7</text>
<text x="199.1" y="48.9">10uF</text>
<text x="206.8" y="48.9">100nF</text>
<text x="215.6" y="53.9">RT9080N-08GJ5</text>
<text x="251.2" y="51.4">10uF</text>
<text x="272.8" y="50.1">SMF3.3A</text>
<text x="89.9" y="55.2">GND</text>
<text x="196.6" y="57.5">GND</text>
<text x="17.5" y="62.8">EGND</text>
<text x="42.9" y="62.8">GND</text>
<text x="241" y="60.3">15k</text>
<text x="266.4" y="60">GND</text>
<text x="235.9" y="70.2">GND</text>
<text x="17.6" y="81.4">VCC</text>
<text x="120.5" y="80.1">VCC</text>
<text x="141.9" y="83.9">GND</text>
<text x="213.1" y="81.9">ATLK_BOOT0 R45</text>
<text x="241" y="81.9">33</text>
<text x="249.9" y="81.9">T-ATLK_BOOT0</text>
<text x="272.8" y="81.9">PF11/BOOT0</text>
<text x="213.1" y="84.4">ATLK_NRST</text>
<text x="241" y="84.4">33</text>
<text x="249.9" y="84.4">T-ATLK_NRST</text>
<text x="272.8" y="84.4">NRST/PF2</text>
<text x="21.3" y="93.3">4.7uF</text>
<text x="29" y="93.3">100nF</text>
<text x="36.6" y="93.3">100nF</text>
<text x="44.2" y="93.3">100nF</text>
<text x="51.8" y="93.3">100nF</text>
<text x="113.4" y="95.5">GND</text>
<text x="133.9" y="95" transform="rotate(-90 133.9 95)">M-BOOT0</text>
<text x="151.7" y="93.7" transform="rotate(-90 151.7 93.7)">M-SWCLK</text>
<text x="213.1" y="90.8">M-ATLK_TX</text>
<text x="213.1" y="93.3">M-ATLK_RX</text>
<text x="241" y="90.8">33</text>
<text x="241" y="93.3">33</text>
<text x="249.9" y="90.8">T-ATLK_TX</text>
<text x="249.9" y="93.3">T-ATLK_RX</text>
<text x="272.8" y="90.8">ATLK_TX</text>
<text x="272.8" y="93.3">ATLK_RX</text>
<text x="17.5" y="101.9">GND</text>
<text x="116.2" y="98">VCC</text>
<text x="213.1" y="98.4">ATLK_SWO</text>
<text x="241" y="98.4">33</text>
<text x="249.9" y="98.4">T-ATLK_SWO</text>
<text x="272.8" y="98.4">SWO</text>
<text x="213.1" y="103.5">ATLK_SWCLK R41</text>
<text x="213.1" y="106">ATLK_SWDIO R44</text>
<text x="241" y="103.5">33</text>
<text x="241" y="106">33</text>
<text x="249.9" y="106">T-ATLK_SWDIO</text>
<text x="249.9" y="103.5">T-ATLK_SWCLK</text>
<text x="272.8" y="106">PA13/SWDIO</text>
<text x="272.8" y="103.5">PA14/SWCLK</text>
<text x="17.2" y="113.2">VCC</text>
<text x="25.1" y="114.9">M-SWDIO</text>
<text x="25.1" y="117.4">M-SWCLK</text>
<text x="25.1" y="120">M-NRST</text>
<text x="98.5" y="115.8">VCC</text>
<text x="173" y="115.8">VCC</text>
<text x="175.5" y="118.3">GND</text>
<text x="182.6" y="120">M-SWDIO</text>
<text x="22" y="123.4">GND</text>
<text x="182.6" y="125.1">M-USB_DM</text>
<text x="182.6" y="122.5">M-USB_DP</text>
<text x="38.4" y="127.3">Header 5</text>
<text x="68.3" y="131.4">GND</text>
<text x="88.6" y="130.1">100nF M-NRST</text>
<text x="131.3" y="130.6">AT32F403ACCT7</text>
<text x="182.6" y="127.6">M-ATLK_RX</text>
<text x="182.6" y="130.1">M-ATLK_TX</text>
<text x="214.6" y="131.7">ATLINK_5V D3</text>
<text x="236.3" y="131.7">E5V</text>
<text x="251.7" y="130.9">3V3</text>
<text x="95.7" y="133.6">GND</text>
<text x="96.3" y="137.8">LD1</text>
<text x="98.5" y="136.1">VCC</text>
<text x="182.6" y="135.2">ATLK_NRST</text>
<text x="182.6" y="137.8">ATLK_BOOT0</text>
<text x="224.5" y="137.8">DFLS130L-7</text>
<text x="96.3" y="142.8">LD3</text>
<text x="96.3" y="140.3">LD2</text>
<text x="182.6" y="140.3">ATLK_SWDIO</text>
<text x="182.6" y="142.8">ATLK_SWCLK</text>
<text x="220.7" y="140.3">T-ATLK_BOOT0</text>
<text x="220.7" y="142.8">T-ATLK_SWO</text>
<text x="253.7" y="140.3">T-ATLK_SWDIO</text>
<text x="253.7" y="142.8">T-ATLK_SWCLK</text>
<text x="220.7" y="147.9">T-ATLK_RX</text>
<text x="220.7" y="145.4">T-ATLK_TX</text>
<text x="253.7" y="145.4">T-ATLK_NRST</text>
<text x="8.7" y="151.2">VCC</text>
<text x="47.3" y="154.3">RED</text>
<text x="249.9" y="155.3">GND</text>
<text x="46.7" y="161.9">GREEN</text>
<text x="58.2" y="156.8">LD1</text>
<text x="155.2" y="161.5">VCC</text>
<text x="58.2" y="164.4">LD2</text>
<text x="96.3" y="163.2">ATLK_SWO</text>
<text x="147" y="168">GND</text>
<text x="18.8" y="169.5">1k</text>
<text x="46.7" y="169.5">BLUE</text>
<text x="58.2" y="172">LD3</text>
<text x="139.4" y="171.8">GND</text>
<text x="139" y="178.8" transform="rotate(-90 139 178.8)">LD4</text>
<text x="58.2" y="180.9">LD4</text>
</g>
<g font-size="1.4" fill="#a00000">
<text x="38.6" y="156.1">+</text>
<text x="38.6" y="163.7">+</text>
<text x="38.6" y="171.3">+</text>
<text x="38.6" y="180.2">+</text>
</g>
</svg>
